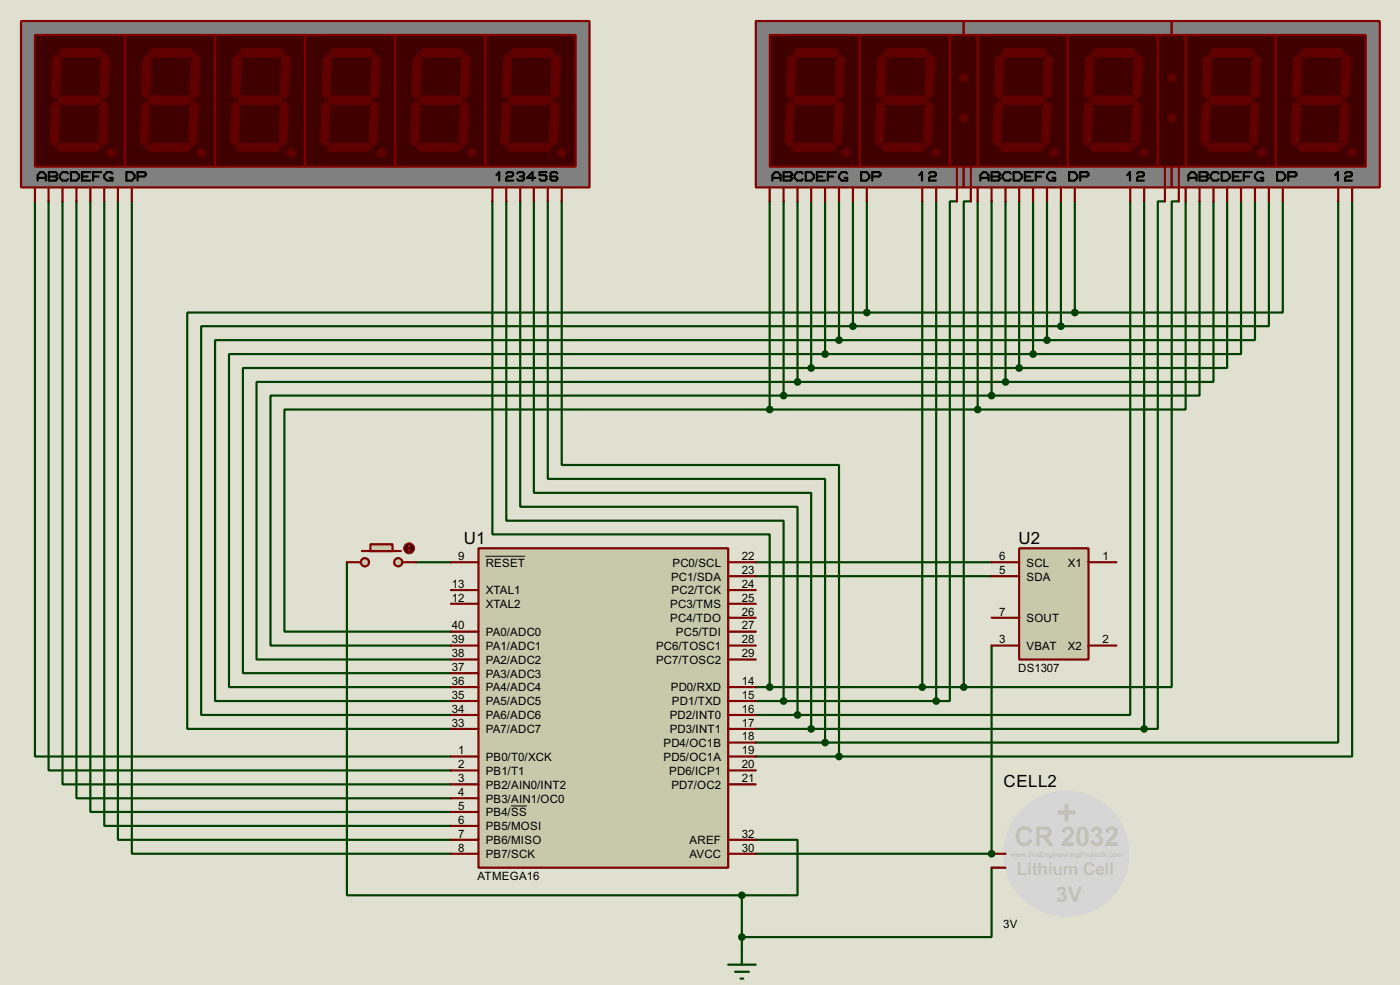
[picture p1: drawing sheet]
<svg xmlns="http://www.w3.org/2000/svg" width="256mm" height="180mm" viewBox="0 0 256 180" stroke-linecap="round" stroke-linejoin="round" font-family="sans-serif">
<path d="M0 0h256.5v180.3h-256.5z" fill="#e0e0d0"/>
<g fill="none" stroke="#004000" stroke-width=".4">
<path d="M6.4 36.9v101.6h76.2M8.9 36.9v104.1h73.7M11.5 36.9v106.7h71.1M14 36.9v109.2h68.6M16.6 36.9v111.7h66M19.1 36.9v114.3h63.5M21.6 36.9v116.8h61M24.2 36.9v119.4h58.4M90.2 36.9v60.9h50.8v28M92.8 36.9v58.4h50.8v33M95.3 36.9v55.9h50.8v38.1M97.8 36.9v53.3h50.8v43.2"/>
<path d="M100.4 36.9v50.8h50.8v48.2M102.9 36.9v48.2h50.8v53.4M141 36.9v38.1M143.6 36.9v35.5M146.1 36.9v33M148.6 36.9v30.5M151.2 36.9v27.9M153.7 36.9v25.4M156.3 36.9v22.8M158.8 36.9v20.3M169 36.9v88.9M171.5 36.9v91.4"/>
<path d="M175.3 36.9h-1.3v91.4h-2.5M177.9 36.9h-1.3v88.9M179.1 36.9v38.1M181.7 36.9v35.5M184.2 36.9v33M186.7 36.9v30.5M189.3 36.9v27.9M191.8 36.9v25.4M194.4 36.9v22.8M196.9 36.9v20.3M207.1 36.9v94h-61M209.6 36.9v96.5"/>
<path d="M213.4 36.9h-1.3v96.5h-2.5M216 36.9h-1.3v88.9h-38.1M217.2 36.9v38.1h-38.1M219.8 36.9v35.5h-38.1M222.3 36.9v33h-38.1M224.8 36.9v30.5h-38.1M227.4 36.9v27.9h-38.1M229.9 36.9v25.4h-38.1M232.5 36.9v22.8h-38.1M235 36.9v20.3h-38.1M245.2 36.9v99h-94M247.7 36.9v101.6h-94"/>
<path d="M156.3 59.7h-119.4v71.2h45.7M156.3 59.7h38.1M158.8 57.2h-124.5v76.2h48.3M158.8 57.2h38.1M141 75h-88.9v40.6h30.5M141 75h38.1M143.6 72.4h-94v45.8h33M143.6 72.4h38.1M146.1 69.9h-99.1v50.8h35.6M146.1 69.9h38.1M148.6 67.4h-104.1v55.8h38.1M148.6 67.4h38.1"/>
<path d="M151.2 64.8h-109.2v61h40.6M151.2 64.8h38.1M153.7 62.3h-114.3v66h43.2M153.7 62.3h38.1M63.6 102.9v61h72.3M76.3 102.9h6.3M138.5 102.9h43.2M138.5 105.5h43.2M181.7 118.2v38.1M138.5 125.8h38.1M138.5 128.3h33M138.5 130.9h7.6"/>
<path d="M138.5 133.4h71.1M138.5 135.9h12.7M138.5 138.5h15.2M138.5 153.7h7.6v10.2h-10.2M181.7 158.8v12.7h-45.8M135.9 163.9v10.1"/>
</g>
<circle cx="181.7" cy="156.3" r=".2" fill="#004000"/>
<path d="M138.5 156.3h43.2" fill="none" stroke="#004000" stroke-width=".4"/>
<path d="M87.7 100.4h45.7v58.4h-45.7z" fill="#c8c8aa" stroke="#800000" stroke-width=".4"/>
<g fill="none" stroke="#800000" stroke-width=".4">
<path d="M82.6 102.9h5.1M82.6 110.5h5.1M82.6 108h5.1M82.6 115.6h5.1M82.6 118.2h5.1M133.4 102.9h5.1M133.4 110.5h5.1M133.4 108h5.1M133.4 105.5h5.1M133.4 113.1h5.1M133.4 115.6h5.1M133.4 118.2h5.1"/>
<path d="M82.6 138.5h5.1M82.6 125.8h5.1M82.6 128.3h5.1M82.6 130.9h5.1M82.6 133.4h5.1M82.6 120.7h5.1M82.6 123.2h5.1M133.4 138.5h5.1M133.4 125.8h5.1M133.4 128.3h5.1M133.4 130.9h5.1M133.4 133.4h5.1"/>
<path d="M133.4 135.9h5.1M133.4 120.7h5.1M82.6 141h5.1M82.6 143.6h5.1M82.6 146.1h5.1M82.6 148.6h5.1M82.6 151.2h5.1M82.6 153.7h5.1M82.6 156.3h5.1M133.4 141h5.1M133.4 143.6h5.1M133.4 153.7h5.1"/>
<path d="M133.4 156.3h5.1"/>
</g>
<path d="M89 101.8h7.2M93.6 147.5h2.9" fill="none" stroke="#000" stroke-width=".18"/>
<g fill="#c8c8aa" stroke="#800000" stroke-width=".4">
<circle cx="72.9" cy="102.9" r=".75"/>
<circle cx="66.8" cy="102.9" r=".75"/>
</g>
<path d="M66.3 100.9h7.2" fill="none" stroke="#800000" stroke-width=".4"/>
<path d="M67.9 99.6h4v1.3h-4z" fill="#c8c8aa" stroke="#800000" stroke-width=".4"/>
<path d="M63.6 102.9h2.5M73.7 102.9h2.6" fill="none" stroke="#800000" stroke-width=".4"/>
<circle cx="74.9" cy="100.4" r="1" fill="#400000" stroke="#f00" stroke-width=".2"/>
<path d="M75 99.9v1M75 99.9l-.3 .2M75 99.9l.2 .2M74.7 100.6l.3 .3M75.2 100.6l-.2 .3" fill="none" stroke="#f00" stroke-width=".2"/>
<path d="M133.4 176.6h5.1M134.7 177.9h2.5M135.7 179.1h.5M135.9 174v2.6" fill="none" stroke="#004000" stroke-width=".4"/>
<path d="M138.5 3.9h38.1v30.4h-38.1z" fill="#808080" stroke="#800000" stroke-width=".4"/>
<path d="M141 6.4h16.5v24.1h-16.5z" fill="#400000" stroke="#800000" stroke-width=".4"/>
<g fill="#600000" stroke="#600000" stroke-width=".18">
<path d="M145.3 9.7l.8-.8h6.9l.7 .8-.7 .8h-6.9z" fill-rule="evenodd"/>
<path d="M153.2 10.7l.8-.7 .7 .7-.2 6.6-.8 .8-.7-.8z" fill-rule="evenodd"/>
<path d="M145.1 18.3l.8-.7h6.8l.8 .7-.8 .8h-6.8z" fill-rule="evenodd"/>
<path d="M144.3 10.7l.8-.7 .8 .7-.3 6.6-.8 .8-.7-.8z" fill-rule="evenodd"/>
<path d="M153.7 18.6l.8 .8-.3 6.6-.7 .7-.8-.7 .3-6.6z" fill-rule="evenodd"/>
<path d="M144.8 27l.8-.8h6.9l.7 .8-.7 .7h-6.9z" fill-rule="evenodd"/>
<path d="M144.8 18.6l.8 .8-.3 6.6-.7 .7-.8-.7 .3-6.6z" fill-rule="evenodd"/>
</g>
<path d="M157.5 6.4h16.5v24.1h-16.5z" fill="#400000" stroke="#800000" stroke-width=".4"/>
<g fill="#600000" stroke="#600000" stroke-width=".18">
<path d="M162.6 8.9h6.9l.7 .8-.7 .8h-6.9l-.7-.8z" fill-rule="evenodd"/>
<path d="M169.7 10.7l.8-.7 .8 .7-.3 6.6-.8 .8-.7-.8z" fill-rule="evenodd"/>
<path d="M161.6 18.3l.8-.7h6.8l.8 .7-.8 .8h-6.8z" fill-rule="evenodd"/>
<path d="M161.6 10l.8 .7-.3 6.6-.8 .8-.7-.8 .2-6.6z" fill-rule="evenodd"/>
<path d="M170.2 18.6l.8 .8-.3 6.6-.7 .7-.8-.7 .3-6.6z" fill-rule="evenodd"/>
<path d="M161.3 27l.8-.8h6.9l.7 .8-.7 .7h-6.9z" fill-rule="evenodd"/>
<path d="M161.3 18.6l.8 .8-.2 6.6-.8 .7-.8-.7 .3-6.6z" fill-rule="evenodd"/>
<circle cx="154.9" cy="28" r=".75"/>
<circle cx="171.5" cy="28" r=".75"/>
</g>
<g fill="none" stroke="#000" stroke-width=".4">
<path d="M141.5 33.1v-1l.5-.6h.5l.5 .6v1M141.5 32.6h1.5M143.6 31.5h1.2l.3 .3v.3l-.3 .2 .3 .3v.2l-.3 .3h-1.2zM143.6 32.3h1.2M147.1 31.8l-.3-.3h-.7l-.5 .6v.5l.5 .5h.7l.3-.3M147.6 31.5h1l.5 .6v.5l-.5 .5h-1zM149.7 32.3h1M151.2 31.5h-1.5v1.6h1.5M151.7 32.3h1M153.2 31.5h-1.5v1.6M155.2 31.8l-.2-.3h-.8l-.5 .6v.5l.5 .5h1v-.5h-.5M157.8 31.5h1l.5 .6v.5l-.5 .5h-1z"/>
<path d="M159.8 32.3h1.3l.2-.2v-.3l-.2-.3h-1.3v1.6M168.4 32.1l.5-.6v1.6M170.2 31.8l.3-.3h.7l.3 .3v.3l-.3 .2h-.7l-.3 .3v.5h1.3"/>
</g>
<path d="M141 34.3v2.6M143.6 34.3v2.6M146.1 34.3v2.6M148.6 34.3v2.6M151.2 34.3v2.6M153.7 34.3v2.6M156.3 34.3v2.6M158.8 34.3v2.6M169 34.3v2.6M171.5 34.3v2.6" fill="none" stroke="#800000" stroke-width=".4"/>
<path d="M176.6 3.9h38.1v30.4h-38.1z" fill="#808080" stroke="#800000" stroke-width=".4"/>
<path d="M179.1 6.4h16.5v24.1h-16.5z" fill="#400000" stroke="#800000" stroke-width=".4"/>
<g fill="#600000" stroke="#600000" stroke-width=".18">
<path d="M183.4 9.7l.8-.8h6.9l.7 .8-.7 .8h-6.9z" fill-rule="evenodd"/>
<path d="M191.3 10.7l.8-.7 .7 .7-.2 6.6-.8 .8-.7-.8z" fill-rule="evenodd"/>
<path d="M183.2 18.3l.8-.7h6.8l.8 .7-.8 .8h-6.8z" fill-rule="evenodd"/>
<path d="M182.4 10.7l.8-.7 .8 .7-.3 6.6-.8 .8-.7-.8z" fill-rule="evenodd"/>
<path d="M191.8 18.6l.8 .8-.3 6.6-.7 .7-.8-.7 .3-6.6z" fill-rule="evenodd"/>
<path d="M182.9 27l.8-.8h6.9l.7 .8-.7 .7h-6.9z" fill-rule="evenodd"/>
<path d="M182.9 18.6l.8 .8-.3 6.6-.7 .7-.8-.7 .3-6.6z" fill-rule="evenodd"/>
</g>
<path d="M195.6 6.4h16.5v24.1h-16.5z" fill="#400000" stroke="#800000" stroke-width=".4"/>
<g fill="#600000" stroke="#600000" stroke-width=".18">
<path d="M200.7 8.9h6.9l.7 .8-.7 .8h-6.9l-.7-.8z" fill-rule="evenodd"/>
<path d="M208.6 10l.8 .7-.3 6.6-.8 .8-.7-.8 .2-6.6z" fill-rule="evenodd"/>
<path d="M199.7 18.3l.8-.7h6.8l.8 .7-.8 .8h-6.8z" fill-rule="evenodd"/>
<path d="M198.9 10.7l.8-.7 .8 .7-.3 6.6-.8 .8-.7-.8z" fill-rule="evenodd"/>
<path d="M208.3 18.6l.8 .8-.3 6.6-.7 .7-.8-.7 .3-6.6z" fill-rule="evenodd"/>
<path d="M199.4 27l.8-.8h6.9l.7 .8-.7 .7h-6.9z" fill-rule="evenodd"/>
<path d="M199.4 18.6l.8 .8-.2 6.6-.8 .7-.8-.7 .3-6.6z" fill-rule="evenodd"/>
<circle cx="193" cy="28" r=".75"/>
<circle cx="209.6" cy="28" r=".75"/>
</g>
<g fill="none" stroke="#000" stroke-width=".4">
<path d="M179.6 33.1v-1l.5-.6h.5l.5 .6v1M179.6 32.6h1.5M181.7 31.5h1.2l.3 .3v.3l-.3 .2 .3 .3v.2l-.3 .3h-1.2zM181.7 32.3h1.2M185.2 31.8l-.3-.3h-.7l-.5 .6v.5l.5 .5h.7l.3-.3M185.7 31.5h1l.5 .6v.5l-.5 .5h-1zM187.8 32.3h1M189.3 31.5h-1.5v1.6h1.5M189.8 32.3h1M191.3 31.5h-1.5v1.6M193.3 31.8l-.2-.3h-.8l-.5 .6v.5l.5 .5h1v-.5h-.5M195.9 31.5h1l.5 .6v.5l-.5 .5h-1z"/>
<path d="M197.9 32.3h1.3l.2-.2v-.3l-.2-.3h-1.3v1.6M206.5 32.1l.5-.6v1.6M208.3 31.8l.3-.3h.7l.3 .3v.3l-.3 .2h-.7l-.3 .3v.5h1.3"/>
</g>
<path d="M179.1 34.3v2.6M181.7 34.3v2.6M184.2 34.3v2.6M186.7 34.3v2.6M189.3 34.3v2.6M191.8 34.3v2.6M194.4 34.3v2.6M196.9 34.3v2.6M207.1 34.3v2.6M209.6 34.3v2.6" fill="none" stroke="#800000" stroke-width=".4"/>
<path d="M214.7 3.9h38.1v30.4h-38.1z" fill="#808080" stroke="#800000" stroke-width=".4"/>
<path d="M217.2 6.4h16.5v24.1h-16.5z" fill="#400000" stroke="#800000" stroke-width=".4"/>
<g fill="#600000" stroke="#600000" stroke-width=".18">
<path d="M221.5 9.7l.8-.8h6.9l.7 .8-.7 .8h-6.9z" fill-rule="evenodd"/>
<path d="M229.4 10.7l.8-.7 .7 .7-.2 6.6-.8 .8-.7-.8z" fill-rule="evenodd"/>
<path d="M221.3 18.3l.8-.7h6.8l.8 .7-.8 .8h-6.8z" fill-rule="evenodd"/>
<path d="M220.5 10.7l.8-.7 .8 .7-.3 6.6-.8 .8-.7-.8z" fill-rule="evenodd"/>
<path d="M229.9 18.6l.8 .8-.3 6.6-.7 .7-.8-.7 .3-6.6z" fill-rule="evenodd"/>
<path d="M221 27l.8-.8h6.9l.7 .8-.7 .7h-6.9z" fill-rule="evenodd"/>
<path d="M221 18.6l.8 .8-.3 6.6-.7 .7-.8-.7 .3-6.6z" fill-rule="evenodd"/>
</g>
<path d="M233.7 6.4h16.5v24.1h-16.5z" fill="#400000" stroke="#800000" stroke-width=".4"/>
<g fill="#600000" stroke="#600000" stroke-width=".18">
<path d="M238.8 8.9h6.9l.7 .8-.7 .8h-6.9l-.7-.8z" fill-rule="evenodd"/>
<path d="M245.9 10.7l.8-.7 .8 .7-.3 6.6-.8 .8-.7-.8z" fill-rule="evenodd"/>
<path d="M237.8 18.3l.8-.7h6.8l.8 .7-.8 .8h-6.8z" fill-rule="evenodd"/>
<path d="M237 10.7l.8-.7 .8 .7-.3 6.6-.8 .8-.7-.8z" fill-rule="evenodd"/>
<path d="M246.4 18.6l.8 .8-.3 6.6-.7 .7-.8-.7 .3-6.6z" fill-rule="evenodd"/>
<path d="M237.5 27l.8-.8h6.9l.7 .8-.7 .7h-6.9z" fill-rule="evenodd"/>
<path d="M237.5 18.6l.8 .8-.2 6.6-.8 .7-.8-.7 .3-6.6z" fill-rule="evenodd"/>
<circle cx="231.1" cy="28" r=".75"/>
<circle cx="247.7" cy="28" r=".75"/>
</g>
<g fill="none" stroke="#000" stroke-width=".4">
<path d="M217.7 33.1v-1l.5-.6h.5l.5 .6v1M217.7 32.6h1.5M219.8 31.5h1.2l.3 .3v.3l-.3 .2 .3 .3v.2l-.3 .3h-1.2zM219.8 32.3h1.2M223.3 31.8l-.3-.3h-.7l-.5 .6v.5l.5 .5h.7l.3-.3M223.8 31.5h1l.5 .6v.5l-.5 .5h-1zM225.9 32.3h1M227.4 31.5h-1.5v1.6h1.5M227.9 32.3h1M229.4 31.5h-1.5v1.6M231.4 31.8l-.2-.3h-.8l-.5 .6v.5l.5 .5h1v-.5h-.5M234 31.5h1l.5 .6v.5l-.5 .5h-1z"/>
<path d="M236 32.3h1.3l.2-.2v-.3l-.2-.3h-1.3v1.6M244.6 32.1l.5-.6v1.6M246.4 31.8l.3-.3h.7l.3 .3v.3l-.3 .2h-.7l-.3 .3v.5h1.3"/>
</g>
<path d="M217.2 34.3v2.6M219.8 34.3v2.6M222.3 34.3v2.6M224.8 34.3v2.6M227.4 34.3v2.6M229.9 34.3v2.6M232.5 34.3v2.6M235 34.3v2.6M245.2 34.3v2.6M247.7 34.3v2.6" fill="none" stroke="#800000" stroke-width=".4"/>
<path d="M174 6.4h5.1v24.1h-5.1z" fill="#400000" stroke="#800000" stroke-width=".4"/>
<g fill="#600000" stroke="#600000" stroke-width=".18">
<circle cx="176.5" cy="21.6" r=".75"/>
<circle cx="176.5" cy="14.3" r=".75"/>
</g>
<path d="M175.3 30.5v6.4M177.9 30.5v6.4" fill="none" stroke="#800000" stroke-width=".4"/>
<path d="M212.1 6.4h5.1v24.1h-5.1z" fill="#400000" stroke="#800000" stroke-width=".4"/>
<g fill="#600000" stroke="#600000" stroke-width=".18">
<circle cx="214.6" cy="21.6" r=".75"/>
<circle cx="214.6" cy="14.3" r=".75"/>
</g>
<path d="M213.4 30.5v6.4M216 30.5v6.4" fill="none" stroke="#800000" stroke-width=".4"/>
<path d="M186.7 100.4h12.7v20.3h-12.7z" fill="#c8c8aa" stroke="#800000" stroke-width=".4"/>
<path d="M181.7 118.2h5M181.7 102.9h5M181.7 105.5h5M181.7 113.1h5M199.4 118.2h5.1M199.4 102.9h5.1" fill="none" stroke="#800000" stroke-width=".4"/>
<g fill="#004000" stroke="#004000" stroke-width=".4">
<circle cx="135.9" cy="163.9" r=".5"/>
<circle cx="179.1" cy="75" r=".5"/>
<circle cx="181.6" cy="72.4" r=".5"/>
<circle cx="143.5" cy="72.4" r=".5"/>
<circle cx="184.2" cy="69.9" r=".5"/>
<circle cx="186.7" cy="67.4" r=".5"/>
<circle cx="146.1" cy="69.9" r=".5"/>
<circle cx="148.6" cy="67.4" r=".5"/>
<circle cx="189.2" cy="64.8" r=".5"/>
<circle cx="151.1" cy="64.8" r=".5"/>
<circle cx="191.8" cy="62.3" r=".5"/>
<circle cx="153.7" cy="62.3" r=".5"/>
<circle cx="194.3" cy="59.7" r=".5"/>
<circle cx="156.2" cy="59.7" r=".5"/>
<circle cx="196.9" cy="57.2" r=".5"/>
<circle cx="158.8" cy="57.2" r=".5"/>
</g>
<path d="M3.9 3.9h104.1v30.4h-104.1z" fill="#808080" stroke="#800000" stroke-width=".4"/>
<path d="M6.4 6.4h16.5v24.1h-16.5z" fill="#400000" stroke="#800000" stroke-width=".4"/>
<g fill="#600000" stroke="#600000" stroke-width=".18">
<path d="M11.5 8.9h6.8l.8 .8-.8 .8h-6.8l-.8-.8z" fill-rule="evenodd"/>
<path d="M18.6 10.7l.8-.7 .7 .7-.2 6.6-.8 .8-.8-.8z" fill-rule="evenodd"/>
<path d="M10.5 18.3l.7-.7h6.9l.8 .7-.8 .8h-6.9z" fill-rule="evenodd"/>
<path d="M9.7 10.7l.8-.7 .7 .7-.2 6.6-.8 .8-.7-.8z" fill-rule="evenodd"/>
<path d="M18.3 19.4l.8-.8 .8 .8-.3 6.6-.7 .7-.8-.7z" fill-rule="evenodd"/>
<path d="M11 26.2h6.8l.8 .8-.8 .7h-6.8l-.8-.7z" fill-rule="evenodd"/>
<path d="M10.2 18.6l.8 .8-.3 6.6-.7 .7-.8-.7 .3-6.6z" fill-rule="evenodd"/>
</g>
<path d="M22.9 6.4h16.5v24.1h-16.5z" fill="#400000" stroke="#800000" stroke-width=".4"/>
<g fill="#600000" stroke="#600000" stroke-width=".18">
<path d="M28 8.9h6.9l.7 .8-.7 .8h-6.9l-.8-.8z" fill-rule="evenodd"/>
<path d="M35.1 10.7l.8-.7 .7 .7-.2 6.6-.8 .8-.7-.8z" fill-rule="evenodd"/>
<path d="M27 18.3l.7-.7h6.9l.8 .7-.8 .8h-6.9z" fill-rule="evenodd"/>
<path d="M26.2 10.7l.8-.7 .7 .7-.2 6.6-.8 .8-.7-.8z" fill-rule="evenodd"/>
<path d="M35.6 18.6l.8 .8-.3 6.6-.7 .7-.8-.7 .3-6.6z" fill-rule="evenodd"/>
<path d="M27.5 26.2h6.8l.8 .8-.8 .7h-6.8l-.8-.7z" fill-rule="evenodd"/>
<path d="M26.7 18.6l.8 .8-.3 6.6-.7 .7-.8-.7 .3-6.6z" fill-rule="evenodd"/>
<circle cx="20.3" cy="28" r=".75"/>
<circle cx="36.8" cy="28" r=".75"/>
</g>
<path d="M39.4 6.4h16.5v24.1h-16.5z" fill="#400000" stroke="#800000" stroke-width=".4"/>
<g fill="#600000" stroke="#600000" stroke-width=".18">
<path d="M43.7 9.7l.8-.8h6.9l.7 .8-.7 .8h-6.9z" fill-rule="evenodd"/>
<path d="M51.6 10.7l.8-.7 .7 .7-.2 6.6-.8 .8-.7-.8z" fill-rule="evenodd"/>
<path d="M43.5 18.3l.8-.7h6.8l.8 .7-.8 .8h-6.8z" fill-rule="evenodd"/>
<path d="M42.7 10.7l.8-.7 .8 .7-.3 6.6-.8 .8-.7-.8z" fill-rule="evenodd"/>
<path d="M52.1 18.6l.8 .8-.3 6.6-.7 .7-.8-.7 .3-6.6z" fill-rule="evenodd"/>
<path d="M43.2 27l.8-.8h6.9l.7 .8-.7 .7h-6.9z" fill-rule="evenodd"/>
<path d="M43.2 18.6l.8 .8-.3 6.6-.7 .7-.8-.7 .3-6.6z" fill-rule="evenodd"/>
<circle cx="53.3" cy="28" r=".75"/>
</g>
<path d="M55.9 6.4h16.5v24.1h-16.5z" fill="#400000" stroke="#800000" stroke-width=".4"/>
<g fill="#600000" stroke="#600000" stroke-width=".18">
<path d="M61 8.9h6.9l.7 .8-.7 .8h-6.9l-.7-.8z" fill-rule="evenodd"/>
<path d="M68.1 10.7l.8-.7 .8 .7-.3 6.6-.8 .8-.7-.8z" fill-rule="evenodd"/>
<path d="M60 18.3l.8-.7h6.8l.8 .7-.8 .8h-6.8z" fill-rule="evenodd"/>
<path d="M59.2 10.7l.8-.7 .8 .7-.3 6.6-.8 .8-.7-.8z" fill-rule="evenodd"/>
<path d="M68.6 18.6l.8 .8-.3 6.6-.7 .7-.8-.7 .3-6.6z" fill-rule="evenodd"/>
<path d="M59.7 27l.8-.8h6.9l.7 .8-.7 .7h-6.9z" fill-rule="evenodd"/>
<path d="M59.7 18.6l.8 .8-.2 6.6-.8 .7-.8-.7 .3-6.6z" fill-rule="evenodd"/>
<circle cx="69.9" cy="28" r=".75"/>
</g>
<g fill="none" stroke="#000" stroke-width=".4">
<path d="M6.9 33.1v-1l.5-.6h.5l.5 .6v1M6.9 32.6h1.5M9 31.5h1.2l.3 .3v.3l-.3 .2 .3 .3v.2l-.3 .3h-1.2zM9 32.3h1.2M12.5 31.8l-.3-.3h-.7l-.5 .6v.5l.5 .5h.7l.3-.3M13 31.5h1l.5 .6v.5l-.5 .5h-1zM15.1 32.3h1M16.6 31.5h-1.5v1.6h1.5M17.1 32.3h1M18.6 31.5h-1.5v1.6M20.6 31.8l-.2-.3h-.8l-.5 .6v.5l.5 .5h1v-.5h-.5M23.2 31.5h1l.5 .6v.5l-.5 .5h-1z"/>
<path d="M25.2 32.3h1.3l.2-.2v-.3l-.2-.3h-1.3v1.6M91 32.1l.5-.6v1.6M92.8 31.8l.2-.3h.8l.2 .3v.3l-.2 .2h-.8l-.2 .3v.5h1.2M94.8 31.8l.2-.3h.8l.2 .3v.3l-.2 .2M95.3 32.3h.5M95.8 32.3l.2 .3v.2l-.2 .3h-.8l-.2-.3M98.1 32.6h-1.5l1-1.1v1.6M100.1 31.5h-1.2v.6h1l.2 .2v.5l-.2 .3h-.8l-.2-.3M102.1 31.8l-.2-.3h-.8l-.2 .3v1l.2 .3h.8l.2-.3v-.2l-.2-.3h-1"/>
</g>
<path d="M72.4 6.4h16.6v24.1h-16.6z" fill="#400000" stroke="#800000" stroke-width=".4"/>
<g fill="#600000" stroke="#600000" stroke-width=".18">
<path d="M77.5 8.9h6.9l.7 .8-.7 .8h-6.9l-.7-.8z" fill-rule="evenodd"/>
<path d="M84.6 10.7l.8-.7 .8 .7-.3 6.6-.8 .8-.7-.8z" fill-rule="evenodd"/>
<path d="M77.3 17.6h6.8l.8 .7-.8 .8h-6.8l-.8-.8z" fill-rule="evenodd"/>
<path d="M75.7 10.7l.8-.7 .8 .7-.3 6.6-.7 .8-.8-.8z" fill-rule="evenodd"/>
<path d="M85.1 18.6l.8 .8-.2 6.6-.8 .7-.8-.7 .3-6.6z" fill-rule="evenodd"/>
<path d="M77 26.2h6.9l.7 .8-.7 .7h-6.9l-.7-.7z" fill-rule="evenodd"/>
<path d="M75.5 19.4l.8-.8 .7 .8-.2 6.6-.8 .7-.8-.7z" fill-rule="evenodd"/>
<circle cx="86.4" cy="28" r=".75"/>
</g>
<path d="M89 6.4h16.5v24.1h-16.5z" fill="#400000" stroke="#800000" stroke-width=".4"/>
<g fill="#600000" stroke="#600000" stroke-width=".18">
<path d="M94 8.9h6.9l.8 .8-.8 .8h-6.9l-.7-.8z" fill-rule="evenodd"/>
<path d="M101.1 10.7l.8-.7 .8 .7-.3 6.6-.7 .8-.8-.8z" fill-rule="evenodd"/>
<path d="M93 18.3l.8-.7h6.8l.8 .7-.8 .8h-6.8z" fill-rule="evenodd"/>
<path d="M92.3 10.7l.7-.7 .8 .7-.3 6.6-.7 .8-.8-.8z" fill-rule="evenodd"/>
<path d="M100.9 19.4l.8-.8 .7 .8-.2 6.6-.8 .7-.8-.7z" fill-rule="evenodd"/>
<path d="M93.5 26.2h6.9l.7 .8-.7 .7h-6.9l-.7-.7z" fill-rule="evenodd"/>
<path d="M92.8 18.6l.7 .8-.2 6.6-.8 .7-.8-.7 .3-6.6z" fill-rule="evenodd"/>
<circle cx="102.9" cy="28" r=".75"/>
</g>
<g fill="none" stroke="#800000" stroke-width=".4">
<path d="M6.4 34.3v2.6M8.9 34.3v2.6M11.5 34.3v2.6M14 34.3v2.6M16.6 34.3v2.6M19.1 34.3v2.6M21.6 34.3v2.6M24.2 34.3v2.6M90.2 34.3v2.6M92.8 34.3v2.6M95.3 34.3v2.6M97.8 34.3v2.6"/>
<path d="M100.4 34.3v2.6M102.9 34.3v2.6M181.7 156.3h2.5M181.7 158.8h2.5"/>
</g>
<g fill="#004000" stroke="#004000" stroke-width=".4">
<circle cx="141" cy="75" r=".5"/>
<circle cx="141" cy="125.8" r=".5"/>
<circle cx="143.5" cy="128.3" r=".5"/>
<circle cx="146.1" cy="130.9" r=".5"/>
<circle cx="148.6" cy="133.4" r=".5"/>
<circle cx="151.1" cy="135.9" r=".5"/>
<circle cx="153.7" cy="138.5" r=".5"/>
<circle cx="168.9" cy="125.8" r=".5"/>
<circle cx="176.5" cy="125.8" r=".5"/>
<circle cx="171.5" cy="128.3" r=".5"/>
<circle cx="209.6" cy="133.4" r=".5"/>
<circle cx="135.9" cy="171.5" r=".5"/>
<circle cx="181.6" cy="156.3" r=".5"/>
</g>
<circle cx="195.3" cy="156.3" r="11.4" fill="#d6d6d6" stroke="#d6d6d6" stroke-width=".4"/>
<g font-size="3.5">
<text x="85" y="99.6">U1</text>
<text x="186.6" y="99.6">U2</text>
<text x="183.9" y="144.1">CELL2</text>
</g>
<g font-size="2.4">
<text x="82.8" y="107.6">13</text>
<text x="84" y="102.5">9</text>
<text x="89" y="103.7">RESET</text>
<text x="122.9" y="106.3">PC1/SDA</text>
<text x="123.2" y="103.7">PC0/SCL</text>
<text x="135.9" y="102.5">22</text>
<text x="135.9" y="105.1">23</text>
<text x="135.9" y="107.6">24</text>
<text x="183.1" y="102.5">6</text>
<text x="183.1" y="105.1">5</text>
<text x="188" y="103.7">SCL</text>
<text x="188" y="106.3">SDA</text>
<text x="195.6" y="103.7">X1</text>
<text x="202" y="102.5">1</text>
<text x="82.8" y="110.1">12</text>
<text x="89" y="111.3">XTAL2</text>
<text x="89" y="108.8">XTAL1</text>
<text x="122.8" y="111.3">PC3/TMS</text>
<text x="122.8" y="113.9">PC4/TDO</text>
<text x="123" y="108.8">PC2/TCK</text>
<text x="135.9" y="110.1">25</text>
<text x="135.9" y="112.7">26</text>
<text x="183.1" y="112.7">7</text>
<text x="188" y="113.9">SOUT</text>
<text x="82.8" y="117.8">39</text>
<text x="82.8" y="115.2">40</text>
<text x="89" y="119">PA1/ADC1</text>
<text x="89" y="116.4">PA0/ADC0</text>
<text x="120.2" y="119">PC6/TOSC1</text>
<text x="123.8" y="116.4">PC5/TDI</text>
<text x="135.9" y="115.2">27</text>
<text x="135.9" y="117.8">28</text>
<text x="183.1" y="117.8">3</text>
<text x="188" y="119">VBAT</text>
<text x="195.6" y="119">X2</text>
<text x="202" y="117.8">2</text>
<text x="82.8" y="125.4">36</text>
<text x="82.8" y="122.8">37</text>
<text x="82.8" y="120.3">38</text>
<text x="89" y="124">PA3/ADC3</text>
<text x="89" y="121.5">PA2/ADC2</text>
<text x="120.2" y="121.5">PC7/TOSC2</text>
<text x="135.9" y="125.4">14</text>
<text x="135.9" y="120.3">29</text>
<text x="186.5" y="122.9">DS1307</text>
<text x="82.8" y="130.5">34</text>
<text x="82.8" y="127.9">35</text>
<text x="89" y="131.7">PA6/ADC6</text>
<text x="89" y="129.1">PA5/ADC5</text>
<text x="89" y="126.6">PA4/ADC4</text>
<text x="122.7" y="131.7">PD2/INT0</text>
<text x="122.9" y="126.6">PD0/RXD</text>
<text x="123.1" y="129.1">PD1/TXD</text>
<text x="135.9" y="127.9">15</text>
<text x="135.9" y="130.5">16</text>
<text x="82.8" y="133">33</text>
<text x="89" y="134.2">PA7/ADC7</text>
<text x="121.5" y="136.7">PD4/OC1B</text>
<text x="122.7" y="134.2">PD3/INT1</text>
<text x="135.9" y="133">17</text>
<text x="135.9" y="135.5">18</text>
<text x="84" y="138.1">1</text>
<text x="84" y="140.6">2</text>
<text x="84" y="143.2">3</text>
<text x="89" y="139.3">PB0/T0/XCK</text>
<text x="89" y="141.8">PB1/T1</text>
<text x="121.5" y="139.3">PD5/OC1A</text>
<text x="122.6" y="141.8">PD6/ICP1</text>
<text x="135.9" y="138.1">19</text>
<text x="135.9" y="140.6">20</text>
<text x="135.9" y="143.2">21</text>
<text x="84" y="145.7">4</text>
<text x="84" y="148.2">5</text>
<text x="89" y="144.4">PB2/AIN0/INT2</text>
<text x="89" y="146.9">PB3/AIN1/OC0</text>
<text x="89" y="149.4">PB4/SS</text>
<text x="123" y="144.4">PD7/OC2</text>
<text x="84" y="150.8">6</text>
<text x="84" y="153.3">7</text>
<text x="84" y="155.9">8</text>
<text x="89" y="152">PB5/MOSI</text>
<text x="89" y="154.5">PB6/MISO</text>
<text x="126.3" y="154.5">AREF</text>
<text x="135.9" y="153.3">32</text>
<text x="135.9" y="155.9">30</text>
<text x="87.5" y="161">ATMEGA16</text>
<text x="89" y="157.1">PB7/SCK</text>
<text x="126.3" y="157.1">AVCC</text>
<text x="183.8" y="169.8">3V</text>
</g>
</svg>
